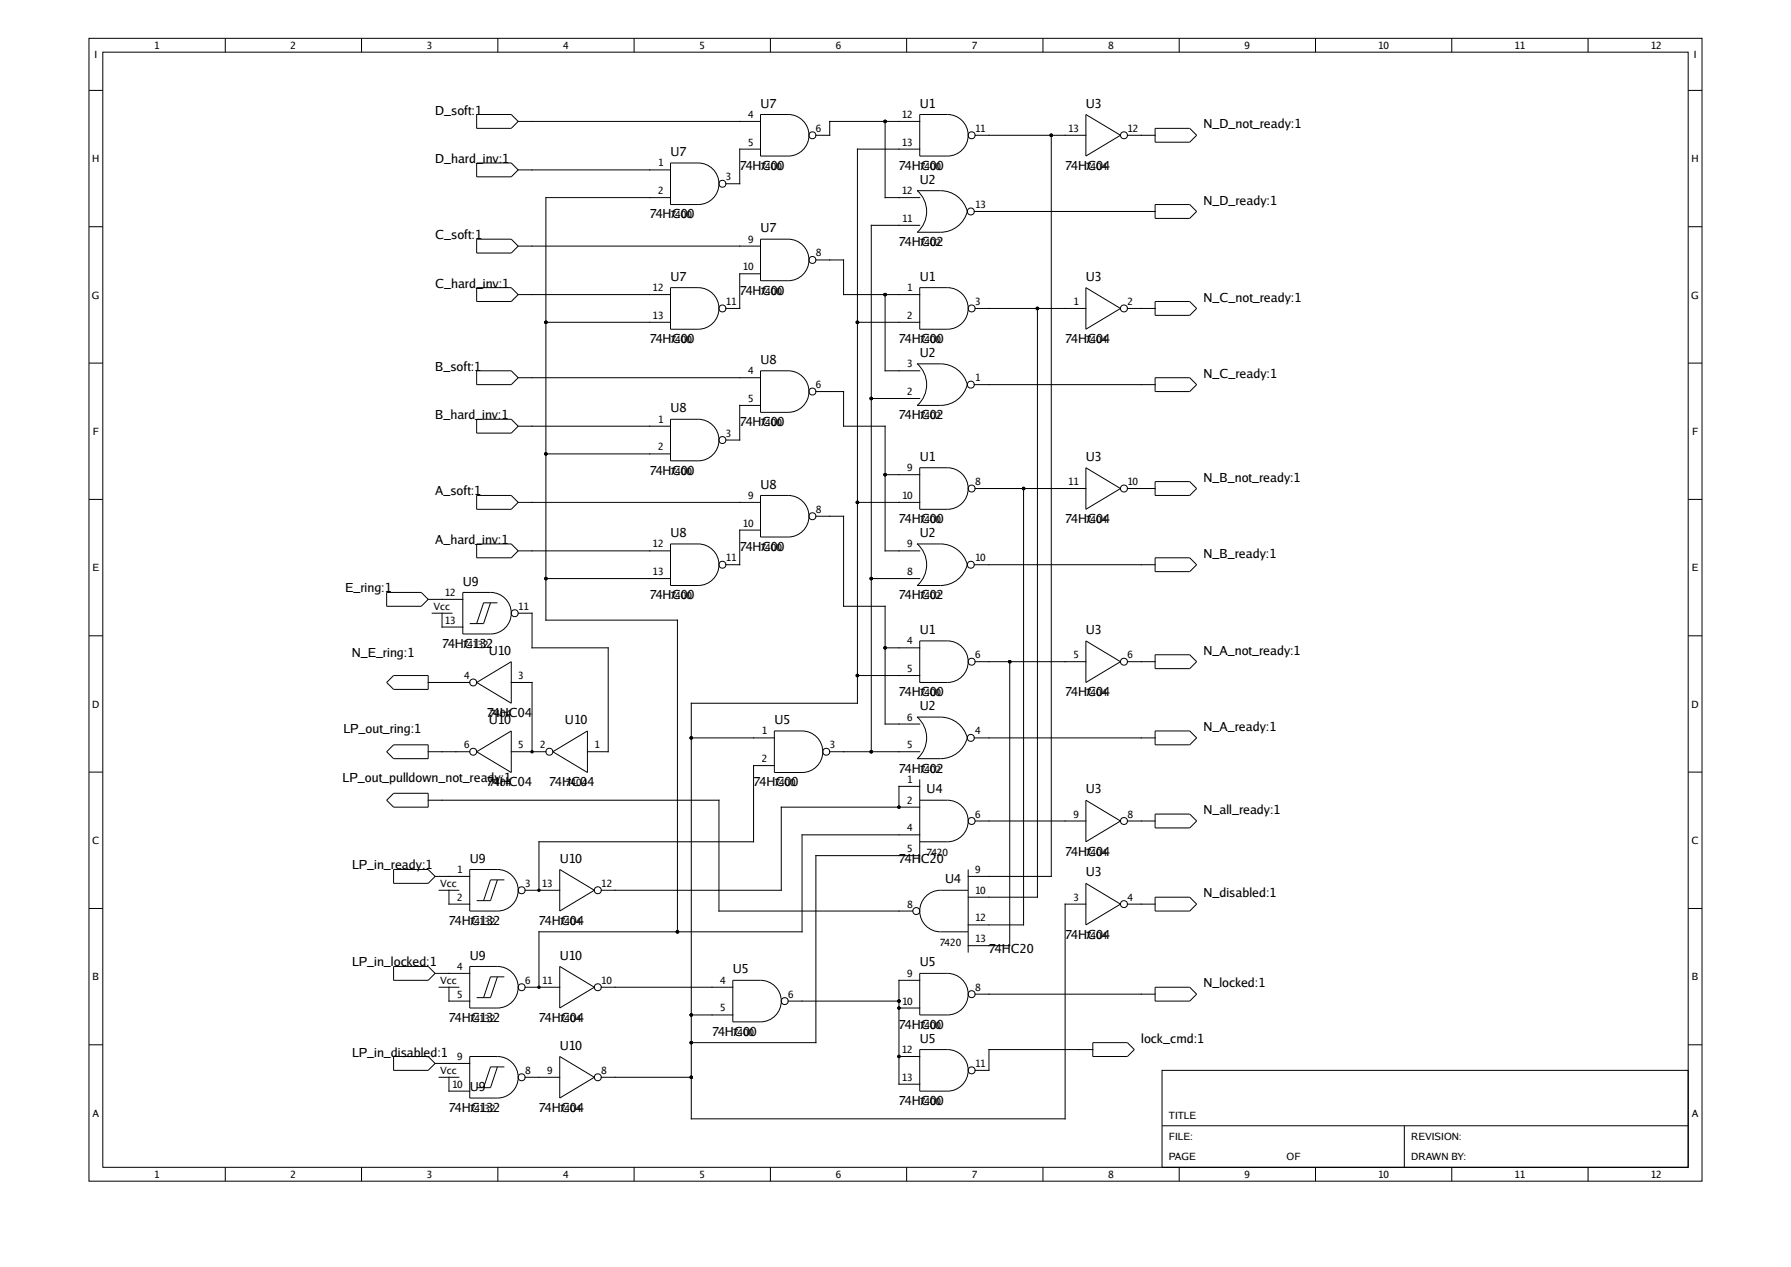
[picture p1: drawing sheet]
<svg xmlns="http://www.w3.org/2000/svg" width="297mm" height="210mm" viewBox="0 0 297 210" stroke-linecap="round" stroke-linejoin="round" font-family="sans-serif">
<g fill="none" stroke="#000" stroke-width=".17">
<path d="M14.8 6.3h267.4v189.5h-267.4zM14.8 15h2.3M17 8.6h262.9v184.9h-262.9zM37.4 6.3v2.3M60 6.3v2.3M79 19h5.8l1.1 1.1-1.1 1.2h-5.8zM82.6 6.3v2.3M105.1 6.3v2.3M126.1 19h4.6a3.4 3.4 0 0 1 3.4 3.4 3.4 3.4 0 0 1-3.4 3.5h-4.6zM127.8 6.3v2.3M150.3 6.3v2.3M152.5 19h4.6a3.4 3.4 0 0 1 3.5 3.4 3.4 3.4 0 0 1-3.5 3.5h-4.6z"/>
<path d="M173 6.3v2.3M180.1 19l5.7 3.4-5.7 3.5zM195.5 6.3v2.3M218.2 6.3v2.3M240.7 6.3v2.3M263.4 6.3v2.3M279.9 15h2.3M14.8 37.6h2.3M79 27h5.8l1.1 1.2-1.1 1.1h-5.8zM79 39.6h5.8l1.1 1.2-1.1 1.1h-5.8zM85.9 20.1h40.2M85.9 28.2h25.3"/>
<path d="M111.2 27h4.6a3.4 3.4 0 0 1 3.4 3.5 3.4 3.4 0 0 1-3.4 3.4h-4.6zM111.2 32.8h-20.7v70h21.8v51.6M126.1 39.6h4.6a3.4 3.4 0 0 1 3.4 3.5 3.4 3.4 0 0 1-3.4 3.4h-4.6zM126.1 24.7h-3.4v5.8h-2.3M146.8 20.1v12.7h5.7M152.1 31.6h3.9a4.6 4.6 0 0 1 4.4 3.5M152.1 31.6a4.6 4.6 0 0 1 0 6.9M152.5 24.7h-10.3v91.9h-27.6v68.8h62v-35.5h3.5M152.5 20.1h-14.9v2.3h-2.3M152.5 37.3h-8v87.3M160.4 35a4.6 4.6 0 0 1-4.4 3.5h-3.9M161.6 35.1h30"/>
<path d="M161.7 22.4h18.4M174.3 22.4v122.9h-13.7M187 22.4h4.6M191.6 21.3h5.7l1.1 1.1-1.1 1.2h-5.7zM191.6 33.9h5.7l1.1 1.2-1.1 1.1h-5.7zM279.9 37.6h2.3M79 47.7h5.8l1.1 1.1-1.1 1.2h-5.8zM85.9 40.8h40.2M85.9 48.8h25.3M90.5 53.4h20.7M111.2 47.7h4.6a3.4 3.4 0 0 1 3.4 3.4 3.4 3.4 0 0 1-3.4 3.5h-4.6zM126.1 45.4h-3.4v5.7h-2.3"/>
<path d="M135.3 43.1h4.6v5.7h12.6M142.2 53.4h10.3M146.8 48.8v12.7h5.7M152.5 47.7h4.6a3.4 3.4 0 0 1 3.5 3.4 3.4 3.4 0 0 1-3.5 3.5h-4.6zM161.7 51.1h18.4M172 51.1v97.6h-11.4M180.1 47.7l5.7 3.4-5.7 3.5zM187 51.1h4.6M191.6 50h5.7l1.1 1.1-1.1 1.2h-5.7zM14.8 60.2h2.3M79 61.5h5.8l1.1 1.1-1.1 1.2h-5.8zM79 69.5h5.8l1.1 1.1-1.1 1.2h-5.8z"/>
<path d="M85.9 62.6h40.2M85.9 70.6h25.3M90.5 75.2h20.7M111.2 69.5h4.6a3.4 3.4 0 0 1 3.4 3.4 3.4 3.4 0 0 1-3.4 3.5h-4.6zM126.1 61.5h4.6a3.4 3.4 0 0 1 3.4 3.4 3.4 3.4 0 0 1-3.4 3.4h-4.6zM126.1 67.2h-3.4v5.7h-2.3M135.3 64.9h4.6v5.7h6.9v20.7h5.7M144.5 66h8M146.8 78.7h5.7M152.1 60.3h3.9a4.6 4.6 0 0 1 4.4 3.5M152.1 60.3a4.6 4.6 0 0 1 0 6.9M152.5 77.5h4.6a3.4 3.4 0 0 1 3.5 3.5 3.4 3.4 0 0 1-3.5 3.4h-4.6z"/>
<path d="M160.4 63.7a4.6 4.6 0 0 1-4.4 3.5h-3.9M161.6 63.8h30M180.1 77.5l5.7 3.5-5.7 3.4zM191.6 79.8h5.7l1.1 1.2-1.1 1.1h-5.7zM191.6 62.6h5.7l1.1 1.2-1.1 1.1h-5.7zM279.9 60.2h2.3M14.8 82.8h2.3M64.1 98.2h5.8l1.1 1.1-1.1 1.2h-5.8zM71 99.3h5.7M76.7 98.2h4.6a3.4 3.4 0 0 1 3.5 3.4 3.4 3.4 0 0 1-3.5 3.5h-4.6zM79 82.1h5.8l1.1 1.2-1.1 1.1h-5.8zM79 90.2h5.8l1.1 1.1-1.1 1.2h-5.8z"/>
<path d="M81.3 99.9l-1.1 3.5h-2.3M82.5 99.9h-2.3l-1.2 3.5M85.9 91.3h25.3M85.9 83.3h40.2M90.5 95.9h20.7M111.2 90.2h4.6a3.4 3.4 0 0 1 3.4 3.4 3.4 3.4 0 0 1-3.4 3.4h-4.6zM126.1 82.1h4.6a3.4 3.4 0 0 1 3.4 3.5 3.4 3.4 0 0 1-3.4 3.4h-4.6zM126.1 87.9h-3.4v5.7h-2.3M135.3 85.6h4.6v14.9h6.9v19.5h5.7M142.2 83.3h10.3M144.5 95.9h8M152.1 90.2h3.9a4.6 4.6 0 0 1 4.4 3.4"/>
<path d="M152.1 90.1a4.6 4.6 0 0 1 0 6.9M160.4 93.6a4.6 4.6 0 0 1-4.4 3.4h-3.9M161.6 93.6h30M161.7 81h18.4M169.7 81v72.3h-9.1M187 81h4.6M191.6 92.5h5.7l1.1 1.1-1.1 1.1h-5.7zM279.9 82.8h2.3M14.8 105.4h2.3M64.1 113.1l1.2-1.1h5.7v2.3h-5.7zM71 113.1h6.9M71.6 101.6h3.4"/>
<path d="M73.3 101.6v2.3h3.4M79 113.1l5.8-3.4v6.9zM84.8 113.1h3.4v11.5M85.9 101.6h2.3v5.8h12.7v17.2h-3.5M142.2 112h10.3M146.8 107.4h5.7M152.1 118.9h3.9a4.6 4.6 0 0 1 4.4 3.4M152.1 118.8a4.6 4.6 0 0 1 0 6.9M152.5 106.2h4.6a3.4 3.4 0 0 1 3.5 3.5 3.4 3.4 0 0 1-3.5 3.4h-4.6zM161.7 109.7h18.4M167.4 109.7v47h-6.8M180.1 106.2l5.7 3.5-5.7 3.4z"/>
<path d="M187 109.7h4.6M191.6 108.5h5.7l1.1 1.2-1.1 1.1h-5.7zM279.9 105.4h2.3M14.8 128h2.3M64.1 124.6l1.2-1.1h5.7v2.2h-5.7zM64.1 132.6l1.2-1.1h5.7v2.3h-5.7zM71 132.6h48.2v18.4h32.2M71 124.6h6.9M79 124.6l5.8-3.4v6.8zM84.8 124.6h5.7M91.7 124.6l5.7-3.4v6.8zM114.6 122.3h13.8"/>
<path d="M128.4 121.2h4.6a3.4 3.4 0 0 1 3.4 3.4 3.4 3.4 0 0 1-3.4 3.4h-4.6zM128.4 126.9h-3.4v12.6h-35.6v8.1M137.6 124.6h14.9M152.5 132.6h4.6a3.4 3.4 0 0 1 3.5 3.5 3.4 3.4 0 0 1-3.5 3.4h-4.6M152.5 133.8h-22.9v13.8h-29.9M152.5 138.4h-19.5v16h-43.6v9.2M152.5 129.2v13.8M152.5 130.3h-3.4v3.5M160.4 122.3a4.6 4.6 0 0 1-4.4 3.4h-3.9M161.6 122.3h30M161.7 136.1h18.4M180.1 132.6l5.7 3.5-5.7 3.4z"/>
<path d="M187 136.1h4.6M191.6 121.2h5.7l1.1 1.1-1.1 1.2h-5.7zM191.6 134.9h5.7l1.1 1.2-1.1 1.1h-5.7zM279.9 128h2.3M14.8 150.6h2.3M65.3 144.1h5.7l1.2 1.2-1.2 1.1h-5.7zM72.2 145.3h5.7M72.7 147.6h3.5M74.5 147.6v2.3h3.4M77.9 144.1h4.6a3.4 3.4 0 0 1 3.4 3.5 3.4 3.4 0 0 1-3.4 3.4h-4.6zM82.5 145.8l-1.2 3.5h-2.3M83.6 145.8h-2.3l-1.1 3.5"/>
<path d="M87.1 147.6h5.7M92.8 144.1l5.8 3.5-5.8 3.4zM152.5 141.8h-17.2v31h-20.7M160.6 147.6h-4.6a3.4 3.4 0 0 0-3.5 3.4 3.4 3.4 0 0 0 3.5 3.4h4.6M160.6 144.1v13.8M180.1 146.4l5.7 3.5-5.7 3.4zM187 149.9h4.6M191.6 148.7h5.7l1.1 1.2-1.1 1.1h-5.7zM279.9 150.6h2.3M14.8 173.2h2.3M65.3 160.2h5.7l1.2 1.1-1.2 1.2h-5.7zM65.3 175.1h5.7l1.2 1.2-1.2 1.1h-5.7z"/>
<path d="M72.2 161.3h5.7M72.2 176.3h5.7M72.7 163.6h3.5M72.7 178.6h3.5M74.5 163.6v2.3h3.4M74.5 178.6v2.3h3.4M77.9 160.2h4.6a3.4 3.4 0 0 1 3.4 3.4 3.4 3.4 0 0 1-3.4 3.5h-4.6zM77.9 175.1h4.6a3.4 3.4 0 0 1 3.4 3.5 3.4 3.4 0 0 1-3.4 3.4h-4.6zM82.5 161.9l-1.2 3.5h-2.3M82.5 176.8l-1.2 3.5h-2.3M83.6 161.9h-2.3l-1.1 3.5M83.6 176.8h-2.3l-1.1 3.5"/>
<path d="M87.1 163.6h5.7M87.1 178.6h5.7M92.8 160.2l5.8 3.4-5.8 3.5zM92.8 175.1l5.8 3.5-5.8 3.4zM99.7 163.6h21.8M99.7 178.6h14.9M114.6 168.2h6.9M121.5 162.5h4.6a3.4 3.4 0 0 1 3.5 3.4 3.4 3.4 0 0 1-3.5 3.5h-4.6zM130.7 165.9h18.4M149.1 167.1h3.4M149.1 175.1h3.4M152.5 161.3h4.6a3.4 3.4 0 0 1 3.5 3.5 3.4 3.4 0 0 1-3.5 3.4h-4.6z"/>
<path d="M152.5 174h4.6a3.4 3.4 0 0 1 3.5 3.4 3.4 3.4 0 0 1-3.5 3.5h-4.6zM152.5 162.5h-3.4v17.2h3.4M161.7 164.8h29.9M181.2 172.8h5.8l1.1 1.2-1.1 1.1h-5.8zM181.2 174h-17.2v3.4h-2.3M191.6 163.6h5.7l1.1 1.2-1.1 1.1h-5.7zM192.7 177.4h87.2v16.1h-87.2zM279.9 173.2h2.3M37.4 193.5v2.3M60 193.5v2.3M82.6 193.5v2.3M105.1 193.5v2.3"/>
<path d="M127.8 193.5v2.3M150.3 193.5v2.3M173 193.5v2.3M192.7 186.6h87.2M195.5 193.5v2.3M218.2 193.5v2.3M232.9 186.6v6.9M240.7 193.5v2.3M263.4 193.5v2.3"/>
<circle cx="119.8" cy="30.5" r=".58"/>
<circle cx="134.7" cy="22.4" r=".58"/>
<circle cx="161" cy="35.1" r=".58"/>
<circle cx="161.1" cy="22.4" r=".58"/>
<circle cx="186.4" cy="22.4" r=".58"/>
<circle cx="119.8" cy="51.1" r=".58"/>
<circle cx="134.7" cy="43.1" r=".58"/>
<circle cx="161.1" cy="51.1" r=".58"/>
<circle cx="186.4" cy="51.1" r=".58"/>
<circle cx="119.8" cy="72.9" r=".58"/>
<circle cx="134.7" cy="64.9" r=".58"/>
<circle cx="161" cy="63.8" r=".58"/>
<circle cx="119.8" cy="93.6" r=".58"/>
<circle cx="134.7" cy="85.6" r=".58"/>
<circle cx="161" cy="93.6" r=".58"/>
<circle cx="161.1" cy="81" r=".58"/>
<circle cx="186.4" cy="81" r=".58"/>
<circle cx="78.5" cy="113.1" r=".58"/>
<circle cx="85.4" cy="101.6" r=".58"/>
<circle cx="161.1" cy="109.7" r=".58"/>
<circle cx="186.4" cy="109.7" r=".58"/>
<circle cx="78.5" cy="124.6" r=".58"/>
<circle cx="91.1" cy="124.6" r=".58"/>
<circle cx="137" cy="124.6" r=".58"/>
<circle cx="161" cy="122.3" r=".58"/>
<circle cx="161.1" cy="136.1" r=".58"/>
<circle cx="186.4" cy="136.1" r=".58"/>
<circle cx="86.5" cy="147.6" r=".58"/>
<circle cx="99.1" cy="147.6" r=".58"/>
<circle cx="151.9" cy="151" r=".58"/>
<circle cx="186.4" cy="149.9" r=".58"/>
<circle cx="86.5" cy="178.6" r=".58"/>
<circle cx="86.5" cy="163.6" r=".58"/>
<circle cx="99.1" cy="178.6" r=".58"/>
<circle cx="99.1" cy="163.6" r=".58"/>
<circle cx="130.1" cy="165.9" r=".58"/>
<circle cx="161.1" cy="177.4" r=".58"/>
<circle cx="161.1" cy="164.8" r=".58"/>
</g>
<g fill="#000">
<path d="M146.6 19.9h.4l.1 .2-.1 .2h-.4l-.1-.2zM174.1 22.2h.4l.1 .2-.1 .2h-.4l-.1-.2zM90.3 53.2h.4l.1 .2-.1 .2h-.4l-.1-.2zM142 53.2h.4l.1 .2-.1 .2h-.4l-.1-.2zM146.6 48.6h.4l.1 .2-.1 .2h-.4l-.1-.2zM171.8 50.9h.4l.1 .2-.1 .2h-.4l-.1-.2zM90.3 75h.4l.1 .2-.1 .2h-.4l-.1-.2zM144.3 65.8h.4l.1 .2-.1 .3h-.4l-.1-.3zM146.6 78.5h.4l.1 .2-.1 .2h-.4l-.1-.2zM90.3 95.7h.4l.1 .2-.1 .2h-.4l-.1-.2zM142 83.1h.4l.1 .2-.1 .2h-.4l-.1-.2zM144.3 95.7h.4l.1 .2-.1 .2h-.4l-.1-.2z"/>
<path d="M169.5 80.8h.4l.1 .2-.1 .2h-.4v-.2zM142 111.8h.4l.1 .2-.1 .2h-.4l-.1-.2zM146.6 107.2h.4l.1 .2-.1 .2h-.4l-.1-.2zM167.2 109.5h.4l.1 .2-.1 .2h-.4v-.2zM88 124.4h.4l.1 .2-.1 .2h-.4l-.1-.2zM114.4 122.1h.4l.1 .2-.1 .2h-.4l-.1-.2zM144.3 124.4h.4l.1 .2-.1 .2h-.4l-.1-.2zM148.9 133.6h.4l.1 .2-.1 .2h-.4l-.1-.2zM89.2 147.3h.4l.1 .3-.1 .2h-.4l-.1-.2zM112.1 154.2h.4l.1 .2-.1 .3h-.4l-.1-.3zM89.2 163.4h.4l.1 .2-.1 .2h-.4l-.1-.2zM114.4 168h.4l.1 .2-.1 .2h-.4l-.1-.2z"/>
<path d="M114.4 172.6h.4l.1 .2-.1 .2h-.4l-.1-.2zM114.4 178.3h.4l.1 .3-.1 .2h-.4l-.1-.2zM148.9 165.7h.4l.1 .2-.1 .2h-.4l-.1-.2zM148.9 166.9h.4l.1 .2-.1 .2h-.4l-.1-.2zM148.9 174.9h.4l.1 .2-.1 .2h-.4l-.1-.2z"/>
</g>
<g font-size="2.1">
<text x="126.1" y="17.8">U7</text>
<text x="152.5" y="17.8">U1</text>
<text x="180.1" y="17.8">U3</text>
<text x="72.2" y="19">D_soft:1</text>
<text x="199.6" y="21.3">N_D_not_ready:1</text>
<text x="72.2" y="27">D_hard_inv:1</text>
<text x="111.2" y="25.9">U7</text>
<text x="122.7" y="28.2">74HC00</text>
<text x="149.1" y="28.2">74HC00</text>
<text x="176.6" y="28.2">74HC04</text>
<text x="152.5" y="30.5">U2</text>
<text x="199.6" y="33.9">N_D_ready:1</text>
<text x="72.2" y="39.6">C_soft:1</text>
<text x="107.7" y="36.2">74HC00</text>
<text x="126.1" y="38.5">U7</text>
<text x="149.1" y="40.8">74HC02</text>
<text x="72.2" y="47.7">C_hard_inv:1</text>
<text x="111.2" y="46.5">U7</text>
<text x="152.5" y="46.5">U1</text>
<text x="180.1" y="46.5">U3</text>
<text x="122.7" y="48.8">74HC00</text>
<text x="199.6" y="50">N_C_not_ready:1</text>
<text x="107.7" y="56.9">74HC00</text>
<text x="149.1" y="56.9">74HC00</text>
<text x="152.5" y="59.2">U2</text>
<text x="176.6" y="56.9">74HC04</text>
<text x="72.2" y="61.5">B_soft:1</text>
<text x="126.1" y="60.3">U8</text>
<text x="199.6" y="62.6">N_C_ready:1</text>
<text x="72.2" y="69.5">B_hard_inv:1</text>
<text x="111.2" y="68.3">U8</text>
<text x="122.7" y="70.6">74HC00</text>
<text x="149.1" y="69.5">74HC02</text>
<text x="152.5" y="76.4">U1</text>
<text x="180.1" y="76.4">U3</text>
<text x="72.2" y="82.1">A_soft:1</text>
<text x="107.7" y="78.7">74HC00</text>
<text x="126.1" y="81">U8</text>
<text x="199.6" y="79.8">N_B_not_ready:1</text>
<text x="111.2" y="89">U8</text>
<text x="149.1" y="86.7">74HC00</text>
<text x="152.5" y="89">U2</text>
<text x="176.6" y="86.7">74HC04</text>
<text x="72.2" y="90.2">A_hard_inv:1</text>
<text x="122.7" y="91.3">74HC00</text>
<text x="199.6" y="92.5">N_B_ready:1</text>
<text x="57.2" y="98.2">E_ring:1</text>
<text x="76.7" y="97">U9</text>
<text x="107.7" y="99.3">74HC00</text>
<text x="149.1" y="99.3">74HC02</text>
<text x="73.3" y="107.4">74HC132</text>
<text x="152.5" y="105.1">U1</text>
<text x="180.1" y="105.1">U3</text>
<text x="58.3" y="108.9">N_E_ring:1</text>
<text x="81.1" y="108.5">U10</text>
<text x="199.6" y="108.5">N_A_not_ready:1</text>
<text x="80.7" y="118.9">74HC04</text>
<text x="149.1" y="115.4">74HC00</text>
<text x="152.5" y="117.7">U2</text>
<text x="176.6" y="115.4">74HC04</text>
<text x="56.9" y="121.5">LP_out_ring:1</text>
<text x="81.1" y="120">U10</text>
<text x="93.7" y="120">U10</text>
<text x="128.4" y="120">U5</text>
<text x="199.6" y="121.2">N_A_ready:1</text>
<text x="56.8" y="129.6">LP_out_pulldown_not_ready:1</text>
<text x="80.7" y="130.3">74HC04</text>
<text x="91.1" y="130.3">74HC04</text>
<text x="125" y="130.3">74HC00</text>
<text x="149.1" y="128">74HC02</text>
<text x="153.7" y="131.5">U4</text>
<text x="180.1" y="131.5">U3</text>
<text x="199.6" y="134.9">N_all_ready:1</text>
<text x="77.9" y="143">U9</text>
<text x="92.8" y="143">U10</text>
<text x="149.1" y="143">74HC20</text>
<text x="176.6" y="141.8">74HC04</text>
<text x="58.4" y="144.1">LP_in_ready:1</text>
<text x="156.8" y="146.4">U4</text>
<text x="180.1" y="145.3">U3</text>
<text x="199.6" y="148.7">N_disabled:1</text>
<text x="74.5" y="153.3">74HC132</text>
<text x="89.4" y="153.3">74HC04</text>
<text x="176.6" y="155.6">74HC04</text>
<text x="58.4" y="160.2">LP_in_locked:1</text>
<text x="77.9" y="159">U9</text>
<text x="92.8" y="159">U10</text>
<text x="121.5" y="161.3">U5</text>
<text x="152.5" y="160.2">U5</text>
<text x="164" y="157.9">74HC20</text>
<text x="199.6" y="163.6">N_locked:1</text>
<text x="74.5" y="169.4">74HC132</text>
<text x="89.4" y="169.4">74HC04</text>
<text x="92.8" y="174">U10</text>
<text x="118.1" y="171.7">74HC00</text>
<text x="149.1" y="170.5">74HC00</text>
<text x="152.5" y="172.8">U5</text>
<text x="189.3" y="172.8">lock_cmd:1</text>
<text x="58.4" y="175.1">LP_in_disabled:1</text>
<text x="74.5" y="184.3">74HC132</text>
<text x="77.9" y="180.9">U9</text>
<text x="89.4" y="184.3">74HC04</text>
<text x="149.1" y="183.1">74HC00</text>
</g>
<g font-size="1.7">
<text x="15.7" y="9.7">I</text>
<text x="25.6" y="8.1">1</text>
<text x="48.2" y="8.1">2</text>
<text x="70.8" y="8.1">3</text>
<text x="93.4" y="8.1">4</text>
<text x="116" y="8.1">5</text>
<text x="138.6" y="8.1">6</text>
<text x="161.2" y="8.1">7</text>
<text x="183.8" y="8.1">8</text>
<text x="206.4" y="8.1">9</text>
<text x="228.6" y="8.1">10</text>
<text x="251.2" y="8.1">11</text>
<text x="273.7" y="8.1">12</text>
<text x="280.9" y="9.7">I</text>
<text x="124" y="19.6">4</text>
<text x="135.3" y="21.8">6</text>
<text x="149.5" y="19.6">12</text>
<text x="161.7" y="21.8">11</text>
<text x="177.1" y="21.8">13</text>
<text x="187" y="21.8">12</text>
<text x="15.3" y="26.9">H</text>
<text x="109.1" y="27.6">1</text>
<text x="120.4" y="29.9">3</text>
<text x="124" y="24.1">5</text>
<text x="126.1" y="28.2">7400</text>
<text x="149.6" y="24.1">13</text>
<text x="152.5" y="28.2">7400</text>
<text x="180.1" y="28.2">7404</text>
<text x="280.5" y="26.9">H</text>
<text x="109.1" y="32.2">2</text>
<text x="149.5" y="32.2">12</text>
<text x="161.7" y="34.5">13</text>
<text x="111.2" y="36.2">7400</text>
<text x="124" y="40.2">9</text>
<text x="149.6" y="36.8">11</text>
<text x="152.5" y="40.8">7402</text>
<text x="123.2" y="44.8">10</text>
<text x="135.3" y="42.5">8</text>
<text x="15.3" y="49.5">G</text>
<text x="108.2" y="48.3">12</text>
<text x="108.2" y="52.8">13</text>
<text x="120.4" y="50.5">11</text>
<text x="126.1" y="48.8">7400</text>
<text x="150.4" y="52.8">2</text>
<text x="150.4" y="48.3">1</text>
<text x="161.7" y="50.5">3</text>
<text x="178" y="50.5">1</text>
<text x="187" y="50.5">2</text>
<text x="280.5" y="49.5">G</text>
<text x="111.2" y="56.9">7400</text>
<text x="152.5" y="56.9">7400</text>
<text x="180.1" y="56.9">7404</text>
<text x="124" y="62">4</text>
<text x="135.3" y="64.3">6</text>
<text x="150.4" y="60.9">3</text>
<text x="150.4" y="65.5">2</text>
<text x="161.7" y="63.2">1</text>
<text x="109.1" y="70.1">1</text>
<text x="124" y="66.6">5</text>
<text x="126.1" y="70.6">7400</text>
<text x="152.5" y="69.5">7402</text>
<text x="15.4" y="72.1">F</text>
<text x="109.1" y="74.7">2</text>
<text x="120.4" y="72.4">3</text>
<text x="280.6" y="72.1">F</text>
<text x="111.2" y="78.7">7400</text>
<text x="124" y="82.7">9</text>
<text x="149.6" y="82.7">10</text>
<text x="150.4" y="78.1">9</text>
<text x="161.7" y="80.4">8</text>
<text x="177.1" y="80.4">11</text>
<text x="187" y="80.4">10</text>
<text x="123.2" y="87.3">10</text>
<text x="135.3" y="85">8</text>
<text x="152.5" y="86.7">7400</text>
<text x="180.1" y="86.7">7404</text>
<text x="15.3" y="94.7">E</text>
<text x="108.2" y="90.7">12</text>
<text x="108.2" y="95.3">13</text>
<text x="120.4" y="93">11</text>
<text x="126.1" y="91.3">7400</text>
<text x="150.4" y="90.7">9</text>
<text x="150.4" y="95.3">8</text>
<text x="161.7" y="93">10</text>
<text x="280.5" y="94.7">E</text>
<text x="71.9" y="101.1">Vcc</text>
<text x="73.8" y="98.8">12</text>
<text x="85.9" y="101.1">11</text>
<text x="111.2" y="99.3">7400</text>
<text x="152.5" y="99.3">7402</text>
<text x="73.8" y="103.4">13</text>
<text x="76.7" y="107.4">74132</text>
<text x="150.4" y="106.8">4</text>
<text x="77" y="112.5">4</text>
<text x="85.9" y="112.5">3</text>
<text x="150.4" y="111.4">5</text>
<text x="161.7" y="109.1">6</text>
<text x="178" y="109.1">5</text>
<text x="187" y="109.1">6</text>
<text x="15.3" y="117.3">D</text>
<text x="81.2" y="118.9">7404</text>
<text x="150.4" y="119.4">6</text>
<text x="152.5" y="115.4">7400</text>
<text x="180.1" y="115.4">7404</text>
<text x="280.5" y="117.3">D</text>
<text x="77" y="124">6</text>
<text x="85.9" y="124">5</text>
<text x="89.6" y="124">2</text>
<text x="98.6" y="124">1</text>
<text x="126.3" y="121.7">1</text>
<text x="137.6" y="124">3</text>
<text x="150.4" y="124">5</text>
<text x="161.7" y="121.7">4</text>
<text x="81.2" y="130.3">7404</text>
<text x="93.8" y="130.3">7404</text>
<text x="126.3" y="126.3">2</text>
<text x="128.4" y="130.3">7400</text>
<text x="150.4" y="129.8">1</text>
<text x="152.5" y="128">7402</text>
<text x="150.4" y="133.2">2</text>
<text x="150.4" y="137.8">4</text>
<text x="161.7" y="135.5">6</text>
<text x="178" y="135.5">9</text>
<text x="187" y="135.5">8</text>
<text x="15.3" y="139.9">C</text>
<text x="150.4" y="141.2">5</text>
<text x="153.7" y="141.8">7420</text>
<text x="180.1" y="141.8">7404</text>
<text x="280.5" y="139.9">C</text>
<text x="73" y="147">Vcc</text>
<text x="75.8" y="149.3">2</text>
<text x="75.8" y="144.7">1</text>
<text x="87.1" y="147">3</text>
<text x="89.9" y="147">13</text>
<text x="99.7" y="147">12</text>
<text x="161.7" y="144.7">9</text>
<text x="161.7" y="148.1">10</text>
<text x="178" y="149.3">3</text>
<text x="187" y="149.3">4</text>
<text x="77.9" y="153.3">74132</text>
<text x="92.8" y="153.3">7404</text>
<text x="150.4" y="150.4">8</text>
<text x="161.7" y="152.7">12</text>
<text x="180.1" y="155.6">7404</text>
<text x="75.8" y="160.8">4</text>
<text x="150.4" y="161.9">9</text>
<text x="155.9" y="156.7">7420</text>
<text x="161.7" y="156.2">13</text>
<text x="15.3" y="162.5">B</text>
<text x="73" y="163.1">Vcc</text>
<text x="75.8" y="165.4">5</text>
<text x="87.1" y="163.1">6</text>
<text x="89.9" y="163.1">11</text>
<text x="99.7" y="163.1">10</text>
<text x="119.5" y="167.6">5</text>
<text x="119.5" y="163.1">4</text>
<text x="130.7" y="165.4">6</text>
<text x="149.6" y="166.5">10</text>
<text x="161.7" y="164.2">8</text>
<text x="280.5" y="162.5">B</text>
<text x="77.9" y="169.4">74132</text>
<text x="92.8" y="169.4">7404</text>
<text x="121.5" y="171.7">7400</text>
<text x="152.5" y="170.5">7400</text>
<text x="73" y="178">Vcc</text>
<text x="75.8" y="175.7">9</text>
<text x="87.1" y="178">8</text>
<text x="90.7" y="178">9</text>
<text x="99.7" y="178">8</text>
<text x="149.5" y="174.5">12</text>
<text x="149.6" y="179.1">13</text>
<text x="161.7" y="176.8">11</text>
<text x="15.3" y="185.1">A</text>
<text x="75" y="180.3">10</text>
<text x="77.9" y="184.3">74132</text>
<text x="92.8" y="184.3">7404</text>
<text x="152.5" y="183.1">7400</text>
<text x="193.8" y="185.4">TITLE</text>
<text x="280.5" y="185.1">A</text>
<text x="193.8" y="188.9">FILE:</text>
<text x="234" y="188.9">REVISION:</text>
<text x="25.6" y="195.2">1</text>
<text x="48.2" y="195.2">2</text>
<text x="70.8" y="195.2">3</text>
<text x="93.4" y="195.2">4</text>
<text x="116" y="195.2">5</text>
<text x="138.6" y="195.2">6</text>
<text x="161.2" y="195.2">7</text>
<text x="183.8" y="195.2">8</text>
<text x="193.8" y="192.3">PAGE</text>
<text x="206.4" y="195.2">9</text>
<text x="213.4" y="192.3">OF</text>
<text x="228.6" y="195.2">10</text>
<text x="234" y="192.3">DRAWN BY:</text>
<text x="251.2" y="195.2">11</text>
<text x="273.7" y="195.2">12</text>
</g>
</svg>
